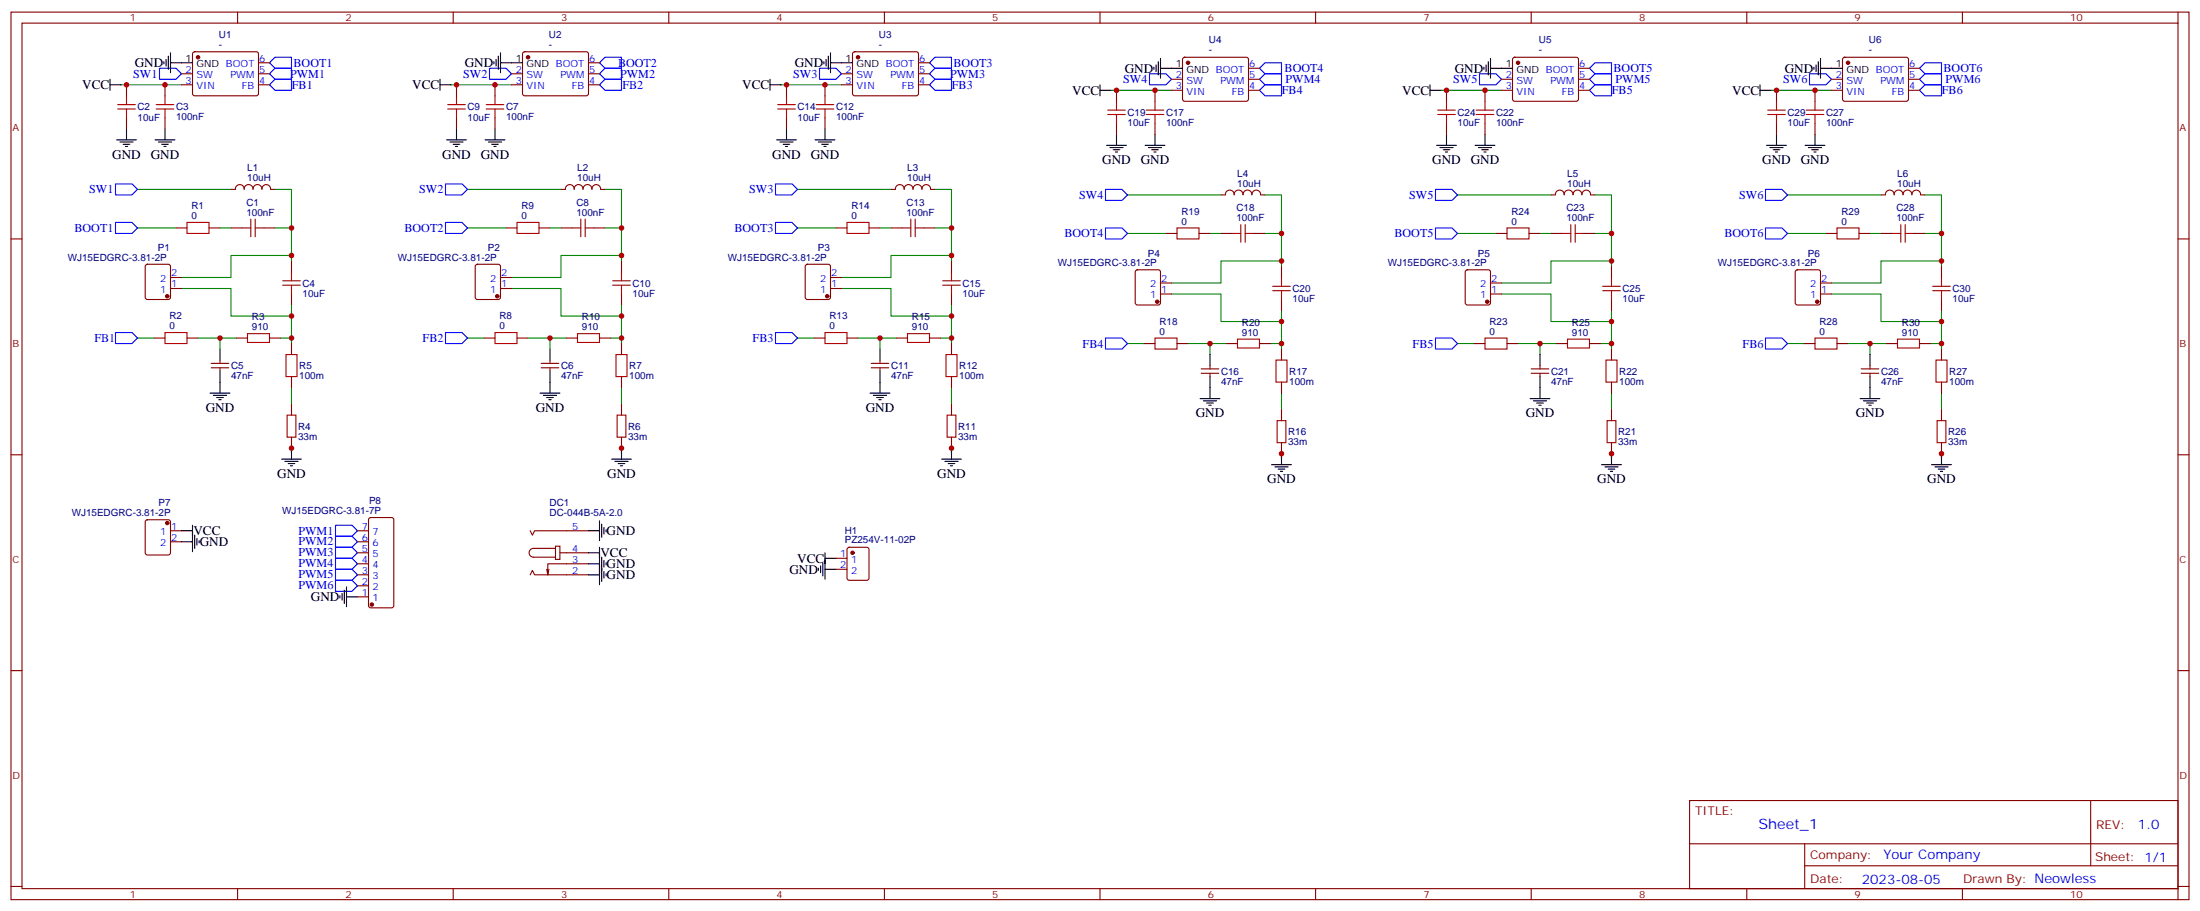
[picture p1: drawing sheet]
<svg xmlns="http://www.w3.org/2000/svg" width="706mm" height="292mm" viewBox="0 0 706 292" stroke-linecap="round" stroke-linejoin="round" font-family="sans-serif">
<g fill="none" stroke="#870000" stroke-width=".35">
<path d="M3.5 3.9h698.5v284.3h-698.5zM7.1 7.4h691.4v277.3h-691.4zM62 16.8l.4-.2h20.1l.4 .7-.1 13-.6 .4-20-.1-.5-.6v-12.7zM76.2 3.9v3.5M145.3 3.9v3.5M167.8 16.8l.5-.2h20l.4 .7v13l-.7 .4-20-.1-.4-.6v-12.7zM214.5 3.9v3.5M273.6 16.8l.5-.2h20l.5 .7-.1 13-.6 .4-20.1-.1-.4-.6v-12.7zM283.6 3.9v3.5M352.8 3.9v3.5M379.5 18.6l.4-.3 20.1 .1 .4 .7-.1 12.9-.6 .5-20-.1-.5-.6v-12.7zM421.9 3.9v3.5"/>
<path d="M485.3 18.6l.5-.3 20 .1 .4 .7v12.9l-.7 .5-20-.1-.4-.6v-12.7zM491.1 3.9v3.5M560.2 3.9v3.5M591.1 18.6l.5-.3 20 .1 .5 .7-.1 12.9-.6 .5-20.1-.1-.4-.6v-12.7zM629.4 3.9v3.5M698.5 3.9v3.5M40.6 27.2v3.5M40.6 37.7v3.6M52.9 27.2v3.5M52.9 37.7v3.6M58.2 23.6h3.5M58.2 27.2h3.5"/>
<path d="M82.9 23.6h3.5M82.9 27.2h3.5M82.9 20.1h3.5M146.4 27.2v3.5M146.4 37.7v3.6M158.7 27.2v3.5M158.7 37.7v3.6M164 23.6h3.6M164 27.2h3.6M188.7 23.6h3.6M188.7 27.2h3.6M188.7 20.1h3.6"/>
<path d="M252.2 27.2v3.5M252.2 37.7v3.6M264.6 27.2v3.5M264.6 37.7v3.6M269.9 23.6h3.5M269.9 27.2h3.5M294.6 23.6h3.5M294.6 27.2h3.5M294.6 20.1h3.5M358.1 28.9v3.6M358.1 39.5v3.5M370.4 28.9v3.6"/>
<path d="M370.4 39.5v3.5M375.7 25.4h3.5M375.7 28.9h3.5M400.4 25.4h3.5M400.4 28.9h3.5M400.4 21.9h3.5M463.9 28.9v3.6M463.9 39.5v3.5M476.2 28.9v3.6M476.2 39.5v3.5M481.5 25.4h3.6M481.5 28.9h3.6"/>
<path d="M506.2 25.4h3.6M506.2 28.9h3.6M506.2 21.9h3.6M569.7 28.9v3.6M569.7 39.5v3.5M582.1 28.9v3.6M582.1 39.5v3.5M587.4 25.4h3.5M587.4 28.9h3.5M612.1 25.4h3.5M612.1 28.9h3.5M612.1 21.9h3.5"/>
<path d="M3.5 76.6h3.6M56.4 73h3.6M67 73h3.6M74.1 73h3.5M74.1 60.7h1.4M84 60.6a1.43 1.43 0 0 0-1.5-1.5 1.43 1.43 0 0 0-1.4 1.5 1.41 1.41 0 0 0-1.4-1.5 1.41 1.41 0 0 0-1.4 1.6 1.41 1.41 0 0 0-1.4-1.6 1.41 1.41 0 0 0-1.4 1.5M84 60.6a1.38 1.38 0 0 1 1.4-1.5 1.38 1.38 0 0 1 1.4 1.5M84.7 73h3.5M86.8 60.7h1.4M162.3 73h3.5M172.9 73h3.5M179.9 73h3.5"/>
<path d="M179.9 60.7h1.4M189.8 60.6a1.43 1.43 0 0 0-1.4-1.5 1.43 1.43 0 0 0-1.4 1.5 1.41 1.41 0 0 0-1.5-1.5 1.41 1.41 0 0 0-1.4 1.6 1.41 1.41 0 0 0-1.4-1.6 1.41 1.41 0 0 0-1.4 1.5M189.9 60.6a1.38 1.38 0 0 1 1.3-1.5 1.38 1.38 0 0 1 1.4 1.5M190.5 73h3.5M192.6 60.7h1.4M268.1 73h3.5M278.7 73h3.5M285.8 73h3.5M285.8 60.7h1.4M295.6 60.6a1.43 1.43 0 0 0-1.4-1.5 1.43 1.43 0 0 0-1.4 1.5 1.41 1.41 0 0 0-1.4-1.5 1.41 1.41 0 0 0-1.4 1.6 1.41 1.41 0 0 0-1.4-1.6 1.41 1.41 0 0 0-1.4 1.5M295.7 60.6a1.38 1.38 0 0 1 1.4-1.5 1.38 1.38 0 0 1 1.3 1.5M296.3 73h3.6"/>
<path d="M298.4 60.7h1.5M373.9 74.8h3.6M384.5 74.8h3.6M391.6 74.8h3.5M391.6 62.4h1.4M401.5 62.4a1.43 1.43 0 0 0-1.4-1.5 1.43 1.43 0 0 0-1.5 1.5 1.41 1.41 0 0 0-1.4-1.5 1.41 1.41 0 0 0-1.4 1.5 1.41 1.41 0 0 0-1.4-1.5 1.41 1.41 0 0 0-1.4 1.5M401.5 62.4a1.38 1.38 0 0 1 1.4-1.5 1.38 1.38 0 0 1 1.4 1.5M402.2 74.8h3.5M404.3 62.4h1.4M479.8 74.8h3.5M490.4 74.8h3.5M497.4 74.8h3.5"/>
<path d="M497.4 62.4h1.4M507.3 62.4a1.43 1.43 0 0 0-1.4-1.5 1.43 1.43 0 0 0-1.4 1.5 1.41 1.41 0 0 0-1.5-1.5 1.41 1.41 0 0 0-1.4 1.5 1.41 1.41 0 0 0-1.4-1.5 1.41 1.41 0 0 0-1.4 1.5M507.4 62.4a1.38 1.38 0 0 1 1.3-1.5 1.38 1.38 0 0 1 1.4 1.5M508 74.8h3.5M510.1 62.4h1.4M585.6 74.8h3.5M596.2 74.8h3.5M603.2 74.8h3.6M603.2 62.4h1.5M613.1 62.4a1.43 1.43 0 0 0-1.4-1.5 1.43 1.43 0 0 0-1.4 1.5 1.41 1.41 0 0 0-1.4-1.5 1.41 1.41 0 0 0-1.4 1.5 1.41 1.41 0 0 0-1.4-1.5 1.41 1.41 0 0 0-1.4 1.5M613.2 62.4a1.38 1.38 0 0 1 1.4-1.5 1.38 1.38 0 0 1 1.3 1.5M613.8 74.8h3.6"/>
<path d="M615.9 62.4h1.5M698.5 76.6h3.5M46.8 84.9l.5-.2h6.7l.5 .2 .2 .5v9.8l-.3 .5-.4 .3h-6.7l-.5-.3-.2-.5v-9.8zM54.7 92.4h3.5M54.7 88.9h3.5M93.5 83.6v3.5M93.5 94.2v3.5M152.6 84.9l.5-.2h6.7l.5 .2 .2 .5v9.8l-.2 .5-.5 .3h-6.7l-.5-.3-.2-.5v-9.8zM160.5 92.4h3.5M160.5 88.9h3.5M199.3 83.6v3.5M199.3 94.2v3.5"/>
<path d="M258.5 84.9l.4-.2h6.7l.5 .2 .2 .5v9.8l-.2 .5-.5 .3h-6.7l-.5-.3-.2-.5v-9.8zM266.3 92.4h3.6M266.3 88.9h3.6M305.2 83.6v3.5M305.2 94.2v3.5M364.3 86.6l.5-.2h6.7l.5 .2 .2 .5v9.9l-.3 .5-.4 .2h-6.7l-.5-.2-.2-.5v-9.9zM372.2 94.2h3.5M372.2 90.7h3.5M411 85.4v3.5M411 96v3.5M470.1 86.6l.5-.2h6.7l.5 .2 .2 .5v9.9l-.2 .5-.5 .2h-6.7l-.5-.2-.2-.5v-9.9zM478 94.2h3.5"/>
<path d="M478 90.7h3.5M516.8 85.4v3.5M516.8 96v3.5M576 86.6l.4-.2h6.7l.5 .2 .2 .5v9.9l-.2 .5-.5 .2h-6.7l-.5-.2-.2-.5v-9.9zM583.8 94.2h3.6M583.8 90.7h3.6M622.7 85.4v3.5M622.7 96v3.5M49.4 108.3h3.5M60 108.3h3.5M67.7 117.8h5.7M67.7 116.4h5.7"/>
<path d="M70.6 115.4v1M70.6 117.8v1.1M75.8 108.3h3.6M86.4 108.3h3.6M93.5 110.1v3.5M155.2 108.3h3.5M165.8 108.3h3.5M173.6 117.8h5.6M173.6 116.4h5.6M176.4 115.4v1M176.4 117.8v1.1M181.7 108.3h3.5"/>
<path d="M192.3 108.3h3.5M199.3 110.1v3.5M261.1 108.3h3.5M271.6 108.3h3.6M279.4 117.8h5.6M279.4 116.4h5.6M282.2 115.4v1M282.2 117.8v1.1M287.5 108.3h3.5M298.1 108.3h3.5M305.2 110.1v3.5M366.9 110.1h3.5"/>
<path d="M377.5 110.1h3.5M385.2 119.6h5.7M385.2 118.2h5.7M388.1 117.1v1.1M388.1 119.6v1.1M393.3 110.1h3.6M403.9 110.1h3.6M411 111.8v3.6M472.7 110.1h3.5M483.3 110.1h3.5M491.1 119.6h5.6M491.1 118.2h5.6"/>
<path d="M493.9 117.1v1.1M493.9 119.6v1.1M499.2 110.1h3.5M509.8 110.1h3.5M516.8 111.8v3.6M578.6 110.1h3.5M589.1 110.1h3.6M596.9 119.6h5.6M596.9 118.2h5.6M599.7 117.1v1.1M599.7 119.6v1.1M605 110.1h3.5"/>
<path d="M615.6 110.1h3.5M622.7 111.8v3.6M93.5 120.7v3.5M93.5 129.5v3.5M199.3 120.7v3.5M199.3 129.5v3.5M305.2 120.7v3.5M305.2 129.5v3.5M411 122.4v3.5M411 131.2v3.6M516.8 122.4v3.5M516.8 131.2v3.6"/>
<path d="M622.7 122.4v3.5M622.7 131.2v3.6M3.5 145.7h3.6M93.5 140.1v3.5M199.3 140.1v3.5M305.2 140.1v3.5M411 141.8v3.5M516.8 141.8v3.5M622.7 141.8v3.5M698.5 145.7h3.5M46.8 166.7l.5-.2h6.7l.5 .2 .2 .5v9.9l-.3 .5-.4 .2h-6.7l-.5-.2-.2-.5v-9.9zM54.7 170h3.5"/>
<path d="M54.7 173.6h3.5M114.7 170h3.5M114.7 173.6h3.5M114.7 177.1h3.5M118.4 166l.5-.2h6.7l.6 .4 .1 27.8-.5 .7h-6.9l-.7-.4v-27.8zM170 170l.7 1.4 .7-1.4h17.3M178.2 175h1.4v4.2h-1.4zM178.2 175.7h-7.1a1.41 1.41 0 0 0-1.4 1.4 1.41 1.41 0 0 0 1.4 1.4h7.1M179.6 177.1h9.1M268.1 178.9h3.5M271.9 175.5l.4-.2h5.7l.6 .5 .1 9.4-.5 .7h-5.9l-.6-.4-.1-9.5zM114.7 191.2h3.5"/>
<path d="M114.7 187.7h3.5M114.7 184.2h3.5M114.7 180.6h3.5M170 184.2l.7-1.5 .7 1.5h17.3M176 182.4l-.3 1.8M188.7 180.6h-13v3.6l-.4-1.8M268.1 182.4h3.5M3.5 214.8h3.6M698.5 214.8h3.5M541.9 256.5h156.6v28.2h-156.6zM670.5 256.5v20.9M541.9 270.3h156.5"/>
<path d="M578.8 277.4h119.6M578.8 270.3v14.1M3.5 284h3.6M76.2 284.7v3.5M145.3 284.7v3.5M214.5 284.7v3.5M283.6 284.7v3.5M352.8 284.7v3.5M421.9 284.7v3.5M491.1 284.7v3.5M560.2 284.7v3.5M629.4 284.7v3.5"/>
<path d="M698.5 284.7v3.5M698.5 284h3.5"/>
</g>
<g fill="#870000" stroke="#870000" stroke-width=".35">
<circle cx="53.6" cy="167.6" r=".53"/>
<circle cx="169.3" cy="18.3" r=".53"/>
<circle cx="63.5" cy="18.3" r=".53"/>
<circle cx="275.2" cy="18.3" r=".53"/>
<circle cx="381" cy="20.1" r=".53"/>
<circle cx="486.8" cy="20.1" r=".53"/>
<circle cx="592.7" cy="20.1" r=".53"/>
<circle cx="159.5" cy="94.9" r=".53"/>
<circle cx="53.6" cy="94.9" r=".53"/>
<circle cx="265.3" cy="94.9" r=".53"/>
<circle cx="371.1" cy="96.7" r=".53"/>
<circle cx="477" cy="96.7" r=".53"/>
<circle cx="582.8" cy="96.7" r=".53"/>
<circle cx="119.2" cy="193.7" r=".53"/>
<circle cx="273.4" cy="177.1" r=".53"/>
</g>
<g fill="none" stroke="#000" stroke-width=".35">
<path d="M52.6 19.8v.7M53.3 19.1v2.1M54 18v4.2M54.7 16.9v6.4M158.4 19.8v.7M159.1 19.1v2.1M159.8 18v4.2M160.5 16.9v6.4M264.2 19.8v.7M264.9 19.1v2.1M265.6 18v4.2M266.3 16.9v6.4"/>
<path d="M371.5 19.8v4.2M372.2 18.7v6.3M477.3 19.8v4.2M478 18.7v6.3M583.1 19.8v4.2M583.8 18.7v6.3M35.3 27.2h3.5M35.3 25.4v3.5M54.7 20.1h7M141.1 27.2h3.5M141.1 25.4v3.5M160.5 20.1h7.1"/>
<path d="M246.9 27.2h3.6M246.9 25.4v3.5M266.3 20.1h7.1M352.8 28.9h3.5M352.8 27.2v3.5M370.1 21.5v.7M370.8 20.8v2.1M372.2 21.9h7M458.6 28.9h3.5M458.6 27.2v3.5M475.9 21.5v.7M476.6 20.8v2.1"/>
<path d="M478 21.9h7.1M564.4 28.9h3.6M564.4 27.2v3.5M581.7 21.5v.7M582.4 20.8v2.1M583.8 21.9h7.1M37.4 44.8h6.3M38.5 45.5h4.2M39.5 46.2h2.1M40.2 46.9h.7M40.6 41.3v3.5M49.7 44.8h6.4"/>
<path d="M50.8 45.5h4.2M51.9 46.2h2.1M52.6 46.9h.7M52.9 41.3v3.5M143.2 44.8h6.4M144.3 45.5h4.2M145.3 46.2h2.2M146 46.9h.8M146.4 41.3v3.5M155.6 44.8h6.3M156.6 45.5h4.3M157.7 46.2h2.1"/>
<path d="M158.4 46.9h.7M158.7 41.3v3.5M249.1 44.8h6.3M250.1 45.5h4.3M251.2 46.2h2.1M251.9 46.9h.7M252.2 41.3v3.5M261.4 44.8h6.4M262.5 45.5h4.2M263.5 46.2h2.1M264.2 46.9h.7M264.6 41.3v3.5"/>
<path d="M354.9 46.6h6.3M356 47.3h4.2M357 48h2.1M357.7 48.7h.7M358.1 43v3.6M367.2 46.6h6.4M368.3 47.3h4.2M369.4 48h2.1M370.1 48.7h.7M370.4 43v3.6M460.7 46.6h6.4M461.8 47.3h4.2"/>
<path d="M462.8 48h2.2M463.5 48.7h.8M463.9 43v3.6M473.1 46.6h6.3M474.1 47.3h4.3M475.2 48h2.1M475.9 48.7h.7M476.2 43v3.6M566.6 46.6h6.3M567.6 47.3h4.3M568.7 48h2.1M569.4 48.7h.7"/>
<path d="M569.7 43v3.6M578.9 46.6h6.4M580 47.3h4.2M581 48h2.1M581.7 48.7h.7M582.1 43v3.6M70.6 111.8v3.6M70.6 118.9v7M176.4 111.8v3.6M176.4 118.9v7M282.2 111.8v3.6M282.2 118.9v7"/>
<path d="M388.1 113.6v3.5M493.9 113.6v3.5M599.7 113.6v3.5M67.4 125.9h6.3M68.4 126.6h4.3M69.5 127.4h2.1M70.2 128.1h.7M173.2 125.9h6.4M174.3 126.6h4.2M175.3 127.4h2.1M176 128.1h.7M279 125.9h6.4"/>
<path d="M280.1 126.6h4.2M281.2 127.4h2.1M281.9 128.1h.7M384.9 127.7h6.3M385.9 128.4h4.3M387 129.1h2.1M387.7 129.8h.7M388.1 120.7v7M490.7 127.7h6.4M491.8 128.4h4.2M492.8 129.1h2.1M493.5 129.8h.7"/>
<path d="M493.9 120.7v7M596.5 127.7h6.4M597.6 128.4h4.2M598.7 129.1h2.1M599.4 129.8h.7M599.7 120.7v7M90.3 147.1h6.4M91.4 147.8h4.2M92.4 148.5h2.1M93.1 149.2h.7M93.5 143.6v3.5M196.1 147.1h6.4"/>
<path d="M197.2 147.8h4.2M198.3 148.5h2.1M199 149.2h.7M199.3 143.6v3.5M302 147.1h6.3M303 147.8h4.3M304.1 148.5h2.1M304.8 149.2h.7M305.2 143.6v3.5M407.8 148.9h6.4M408.9 149.6h4.2M409.9 150.3h2.1"/>
<path d="M410.6 151h.7M411 145.3v3.6M513.6 148.9h6.4M514.7 149.6h4.2M515.8 150.3h2.1M516.5 151h.7M516.8 145.3v3.6M619.5 148.9h6.3M620.5 149.6h4.3M621.6 150.3h2.1M622.3 151h.7M622.7 145.3v3.6"/>
<path d="M58.2 170h3.5M58.2 173.6h3.5M61.7 168.3v8.4M62.4 171.4v4.3M63.1 172.5v2.1M63.9 173.2v.7M188.7 170h3.6M188.7 177.1h3.6M192.3 166.9v6.3M192.3 175.3v12M193 167.9v4.3M193 178.5v7.8"/>
<path d="M193.7 169v2.1M193.7 179.6v2.1M194.4 169.7v.7M264.6 177.1v8.5M264.6 178.9h3.5M109 190.9v.7M109.7 190.1v2.2M110.4 189.1v4.2M111.1 191.2h3.6M111.1 188v6.4M188.7 180.6h3.6M188.7 184.2h3.6"/>
<path d="M193.7 183.1v2.1M194.4 180.3v.7M194.4 183.8v.7M262.5 182v.7M263.2 181.3v2.1M263.9 180.3v4.2M264.6 182.4h3.5"/>
</g>
<g fill="none" stroke="#008700" stroke-width=".35">
<path d="M38.8 27.2h19.4M144.6 27.2h19.4M250.5 27.2h19.4M356.3 28.9h19.4M462.1 28.9h19.4M568 28.9h19.4M44.1 73h12.3M44.1 60.7h30M70.6 73h3.5M88.2 60.7h5.3v22.9M88.2 73h5.3M149.9 73h12.4"/>
<path d="M149.9 60.7h30M176.4 73h3.5M194 60.7h5.3v22.9M194 73h5.3M255.8 73h12.3M255.8 60.7h30M282.2 73h3.6M299.9 60.7h5.3v22.9M299.9 73h5.3M361.6 74.8h12.3M361.6 62.4h30M388.1 74.8h3.5"/>
<path d="M405.7 62.4h5.3v23M405.7 74.8h5.3M467.4 74.8h12.4M467.4 62.4h30M493.9 74.8h3.5M511.5 62.4h5.3v23M511.5 74.8h5.3M573.3 74.8h12.3M573.3 62.4h29.9M599.7 74.8h3.5M617.4 62.4h5.3v23M617.4 74.8h5.3"/>
<path d="M58.2 92.4h15.9v8.8h19.4M93.5 81.8h-19.4v7.1h-15.9M93.5 97.7v12.4M164 92.4h15.9v8.8h19.4M199.3 81.8h-19.4v7.1h-15.9M199.3 97.7v12.4M269.9 92.4h15.9v8.8h19.4M305.2 81.8h-19.4v7.1h-15.9M305.2 97.7v12.4M375.7 94.2h15.9v8.8h19.4M411 83.6h-19.4v7.1h-15.9M411 99.5v12.3"/>
<path d="M481.5 94.2h15.9v8.8h19.4M516.8 83.6h-19.4v7.1h-15.9M516.8 99.5v12.3M587.4 94.2h15.8v8.8h19.5M622.7 83.6h-19.5v7.1h-15.8M622.7 99.5v12.3M44.1 108.3h5.3M63.5 108.3h7.1M75.8 108.3h-5.2v3.5M90 108.3h3.5M149.9 108.3h5.3M169.3 108.3h7.1"/>
<path d="M181.7 108.3h-5.3v3.5M195.8 108.3h3.5M255.8 108.3h5.3M275.2 108.3h7M287.5 108.3h-5.3v3.5M301.6 108.3h3.6M361.6 110.1h5.3M381 110.1h7.1M393.3 110.1h-5.2v3.5M407.5 110.1h3.5M467.4 110.1h5.3M486.8 110.1h7.1"/>
<path d="M499.2 110.1h-5.3v3.5M513.3 110.1h3.5M573.3 110.1h5.3M592.7 110.1h7M605 110.1h-5.3v3.5M619.1 110.1h3.6M93.5 124.2v5.3M199.3 124.2v5.3M305.2 124.2v5.3M411 125.9v5.3M516.8 125.9v5.3M622.7 125.9v5.3"/>
<path d="M93.5 143.6v1.7M199.3 143.6v1.7M305.2 143.6v1.7M411 145.3v1.8M516.8 145.3v1.8M622.7 145.3v1.8"/>
</g>
<g fill="none" stroke="#00f" stroke-width=".35">
<path d="M51.2 21.9h5.2l1.8 1.7-1.8 1.8h-5.2zM86.4 27.2l1.8-1.8h5.3v3.5h-5.3zM86.4 23.6l1.8-1.7h5.3v3.5h-5.3zM86.4 20.1l1.8-1.8h5.3v3.6h-5.3zM157 21.9h5.3l1.7 1.7-1.7 1.8h-5.3zM192.3 27.2l1.7-1.8h5.3v3.5h-5.3zM192.3 23.6l1.7-1.7h5.3v3.5h-5.3zM192.3 20.1l1.7-1.8h5.3v3.6h-5.3zM262.8 21.9h5.3l1.8 1.7-1.8 1.8h-5.3zM298.1 27.2l1.8-1.8h5.3v3.5h-5.3zM298.1 23.6l1.8-1.7h5.3v3.5h-5.3zM298.1 20.1l1.8-1.8h5.3v3.6h-5.3z"/>
<path d="M368.7 23.6h5.2l1.8 1.8-1.8 1.8h-5.2zM405.7 27.2h5.3v3.5h-5.3l-1.8-1.8zM405.7 23.6h5.3v3.6h-5.3l-1.8-1.8zM405.7 20.1h5.3v3.5h-5.3l-1.8-1.7zM474.5 23.6h5.3l1.7 1.8-1.7 1.8h-5.3zM511.5 27.2h5.3v3.5h-5.3l-1.7-1.8zM511.5 23.6h5.3v3.6h-5.3l-1.7-1.8zM511.5 20.1h5.3v3.5h-5.3l-1.7-1.7zM580.3 23.6h5.3l1.8 1.8-1.8 1.8h-5.3zM617.4 27.2h5.3v3.5h-5.3l-1.8-1.8zM617.4 23.6h5.3v3.6h-5.3l-1.8-1.8zM617.4 20.1h5.3v3.5h-5.3l-1.8-1.7z"/>
<path d="M37 58.9h5.3l1.8 1.8-1.8 1.7h-5.3zM142.9 58.9h5.3l1.7 1.8-1.7 1.7h-5.3zM248.7 58.9h5.3l1.8 1.8-1.8 1.7h-5.3zM37 71.3h5.3l1.8 1.7-1.8 1.8h-5.3zM142.9 71.3h5.3l1.7 1.7-1.7 1.8h-5.3zM248.7 71.3h5.3l1.8 1.7-1.8 1.8h-5.3zM354.5 73h5.3l1.8 1.8-1.8 1.8h-5.3zM354.5 60.7h5.3l1.8 1.7-1.8 1.8h-5.3zM460.4 73h5.3l1.7 1.8-1.7 1.8h-5.3zM460.4 60.7h5.3l1.7 1.7-1.7 1.8h-5.3zM566.2 73h5.3l1.8 1.8-1.8 1.8h-5.3zM566.2 60.7h5.3l1.8 1.7-1.8 1.8h-5.3z"/>
<path d="M37 106.5h5.3l1.8 1.8-1.8 1.8h-5.3zM142.9 106.5h5.3l1.7 1.8-1.7 1.8h-5.3zM248.7 106.5h5.3l1.8 1.8-1.8 1.8h-5.3zM354.5 108.3h5.3l1.8 1.8-1.8 1.7h-5.3zM460.4 108.3h5.3l1.7 1.8-1.7 1.7h-5.3zM566.2 108.3h5.3l1.8 1.8-1.8 1.7h-5.3zM107.6 168.3h5.3l1.8 1.7-1.8 1.8h-5.3zM107.6 171.8h5.3l1.8 1.8-1.8 1.7h-5.3zM107.6 175.3h5.3l1.8 1.8-1.8 1.8h-5.3zM107.6 178.9h5.3l1.8 1.7-1.8 1.8h-5.3zM107.6 182.4h5.3l1.8 1.8-1.8 1.7h-5.3zM107.6 185.9h5.3l1.8 1.8-1.8 1.7h-5.3z"/>
</g>
<g fill="none" stroke="#a10000" stroke-width=".35">
<path d="M37.7 34.9h5.7M37.7 33.5h5.7M40.6 30.7v2.8M40.6 34.9v2.8M50.1 34.9h5.6M50.1 33.5h5.6M52.9 30.7v2.8M52.9 34.9v2.8M143.6 34.9h5.6M143.6 33.5h5.6M146.4 30.7v2.8M146.4 34.9v2.8"/>
<path d="M155.9 34.9h5.7M155.9 33.5h5.7M158.7 30.7v2.8M158.7 34.9v2.8M249.4 34.9h5.7M249.4 33.5h5.7M252.2 30.7v2.8M252.2 34.9v2.8M261.8 34.9h5.6M261.8 33.5h5.6M264.6 30.7v2.8M264.6 34.9v2.8"/>
<path d="M355.2 36.7h5.7M355.2 35.3h5.7M358.1 32.5v2.8M358.1 36.7v2.8M367.6 36.7h5.6M367.6 35.3h5.6M370.4 32.5v2.8M370.4 36.7v2.8M461.1 36.7h5.6M461.1 35.3h5.6M463.9 32.5v2.8M463.9 36.7v2.8"/>
<path d="M473.4 36.7h5.7M473.4 35.3h5.7M476.2 32.5v2.8M476.2 36.7v2.8M566.9 36.7h5.7M566.9 35.3h5.7M569.7 32.5v2.8M569.7 36.7v2.8M579.3 36.7h5.6M579.3 35.3h5.6M582.1 32.5v2.8M582.1 36.7v2.8"/>
<path d="M60 71.3h7v3.5h-7zM77.6 73h2.8M80.4 70.2v5.6M81.8 73h2.9M81.8 70.2v5.6M165.8 71.3h7.1v3.5h-7.1zM183.4 73h2.9M186.3 70.2v5.6M187.7 73h2.8M187.7 70.2v5.6M271.6 71.3h7.1v3.5h-7.1zM289.3 73h2.8"/>
<path d="M292.1 70.2v5.6M293.5 73h2.8M293.5 70.2v5.6M377.5 73h7v3.6h-7zM395.1 74.8h2.8M397.9 72v5.6M399.3 74.8h2.9M399.3 72v5.6M483.3 73h7.1v3.6h-7.1zM500.9 74.8h2.9M503.8 72v5.6M505.2 74.8h2.8"/>
<path d="M505.2 72v5.6M589.1 73h7.1v3.6h-7.1zM606.8 74.8h2.8M609.6 72v5.6M611 74.8h2.8M611 72v5.6M90.7 91.4h5.6M90.7 90h5.6M93.5 87.1v2.9M93.5 91.4v2.8M196.5 91.4h5.6M196.5 90h5.6"/>
<path d="M199.3 87.1v2.9M199.3 91.4v2.8M302.3 91.4h5.7M302.3 90h5.7M305.2 87.1v2.9M305.2 91.4v2.8M408.2 93.1h5.6M408.2 91.7h5.6M411 88.9v2.8M411 93.1v2.9M514 93.1h5.6M514 91.7h5.6"/>
<path d="M516.8 88.9v2.8M516.8 93.1v2.9M619.8 93.1h5.7M619.8 91.7h5.7M622.7 88.9v2.8M622.7 93.1v2.9M52.9 106.5h7.1v3.6h-7.1zM79.4 106.9h7v2.8h-7zM91.7 113.6h3.5v7.1h-3.5zM158.7 106.5h7.1v3.6h-7.1zM185.2 106.9h7.1v2.8h-7.1zM197.6 113.6h3.5v7.1h-3.5z"/>
<path d="M264.6 106.5h7v3.6h-7zM291 106.9h7.1v2.8h-7.1zM303.4 113.6h3.5v7.1h-3.5zM370.4 108.3h7.1v3.5h-7.1zM396.9 108.7h7v2.8h-7zM409.2 115.4h3.5v7h-3.5zM476.2 108.3h7.1v3.5h-7.1zM502.7 108.7h7.1v2.8h-7.1zM515.1 115.4h3.5v7h-3.5zM582.1 108.3h7v3.5h-7zM608.5 108.7h7.1v2.8h-7.1zM620.9 115.4h3.5v7h-3.5z"/>
<path d="M92.1 133h2.8v7.1h-2.8zM197.9 133h2.8v7.1h-2.8zM303.7 133h2.9v7.1h-2.9zM409.6 134.8h2.8v7h-2.8zM515.4 134.8h2.8v7h-2.8zM621.2 134.8h2.9v7h-2.9z"/>
</g>
<g fill="#c00">
<circle cx="158.8" cy="27.2" r=".88"/>
<circle cx="146.4" cy="27.2" r=".88"/>
<circle cx="176.4" cy="108.3" r=".88"/>
<circle cx="199.3" cy="143.6" r=".88"/>
<circle cx="199.3" cy="108.3" r=".88"/>
<circle cx="199.3" cy="101.2" r=".88"/>
<circle cx="199.3" cy="81.8" r=".88"/>
<circle cx="199.3" cy="73" r=".88"/>
<circle cx="52.9" cy="27.2" r=".88"/>
<circle cx="40.6" cy="27.2" r=".88"/>
<circle cx="70.6" cy="108.3" r=".88"/>
<circle cx="93.5" cy="143.6" r=".88"/>
<circle cx="93.5" cy="108.3" r=".88"/>
<circle cx="93.5" cy="101.2" r=".88"/>
<circle cx="93.5" cy="81.8" r=".88"/>
<circle cx="93.5" cy="73" r=".88"/>
<circle cx="264.6" cy="27.2" r=".88"/>
<circle cx="252.2" cy="27.2" r=".88"/>
<circle cx="282.2" cy="108.3" r=".88"/>
<circle cx="305.2" cy="143.6" r=".88"/>
<circle cx="305.2" cy="108.3" r=".88"/>
<circle cx="305.2" cy="101.2" r=".88"/>
<circle cx="305.2" cy="81.8" r=".88"/>
<circle cx="305.2" cy="73" r=".88"/>
<circle cx="370.4" cy="28.9" r=".88"/>
<circle cx="358.1" cy="28.9" r=".88"/>
<circle cx="388.1" cy="110.1" r=".88"/>
<circle cx="411" cy="145.3" r=".88"/>
<circle cx="411" cy="110.1" r=".88"/>
<circle cx="411" cy="103" r=".88"/>
<circle cx="411" cy="83.6" r=".88"/>
<circle cx="411" cy="74.8" r=".88"/>
<circle cx="476.3" cy="28.9" r=".88"/>
<circle cx="463.9" cy="28.9" r=".88"/>
<circle cx="493.9" cy="110.1" r=".88"/>
<circle cx="516.8" cy="145.3" r=".88"/>
<circle cx="516.8" cy="110.1" r=".88"/>
<circle cx="516.8" cy="103" r=".88"/>
<circle cx="516.8" cy="83.6" r=".88"/>
<circle cx="516.8" cy="74.8" r=".88"/>
<circle cx="582.1" cy="28.9" r=".88"/>
<circle cx="569.7" cy="28.9" r=".88"/>
<circle cx="599.7" cy="110.1" r=".88"/>
<circle cx="622.7" cy="145.3" r=".88"/>
<circle cx="622.7" cy="110.1" r=".88"/>
<circle cx="622.7" cy="103" r=".88"/>
<circle cx="622.7" cy="83.6" r=".88"/>
<circle cx="622.7" cy="74.8" r=".88"/>
</g>
<text font-size="4.6" fill="#00f" x="564" y="265.5">Sheet_1</text>
<g font-size="4.2">
<text x="43.2" y="21.5">GND</text>
<text x="149" y="21.5">GND</text>
<text x="254.9" y="21.5">GND</text>
<text x="360.7" y="23.3">GND</text>
<text x="466.5" y="23.3">GND</text>
<text x="572.4" y="23.3">GND</text>
<text x="26.4" y="28.6">VCC</text>
<text x="132.2" y="28.6">VCC</text>
<text x="238" y="28.6">VCC</text>
<text x="343.9" y="30.4">VCC</text>
<text x="449.7" y="30.4">VCC</text>
<text x="555.5" y="30.4">VCC</text>
<text x="36" y="50.8">GND</text>
<text x="48.3" y="50.8">GND</text>
<text x="141.8" y="50.8">GND</text>
<text x="154.2" y="50.8">GND</text>
<text x="247.6" y="50.8">GND</text>
<text x="260" y="50.8">GND</text>
<text x="353.5" y="52.6">GND</text>
<text x="365.8" y="52.6">GND</text>
<text x="459.3" y="52.6">GND</text>
<text x="471.7" y="52.6">GND</text>
<text x="565.1" y="52.6">GND</text>
<text x="577.5" y="52.6">GND</text>
<text x="66" y="131.9">GND</text>
<text x="171.8" y="131.9">GND</text>
<text x="277.6" y="131.9">GND</text>
<text x="383.5" y="133.7">GND</text>
<text x="489.3" y="133.7">GND</text>
<text x="595.1" y="133.7">GND</text>
<text x="88.9" y="153.1">GND</text>
<text x="194.7" y="153.1">GND</text>
<text x="300.6" y="153.1">GND</text>
<text x="406.4" y="154.9">GND</text>
<text x="512.2" y="154.9">GND</text>
<text x="618.1" y="154.9">GND</text>
<text x="62" y="171.5">VCC</text>
<text x="194.6" y="171.4">GND</text>
<text x="64.1" y="175">GND</text>
<text x="192.5" y="178.5">VCC</text>
<text x="194.6" y="182">GND</text>
<text x="194.6" y="185.6">GND</text>
<text x="253.1" y="183.8">GND</text>
<text x="255.7" y="180.3">VCC</text>
<text x="99.7" y="192.6">GND</text>
</g>
<g font-size="4.2" fill="#00f">
<text x="685.7" y="265.7">1.0</text>
<text x="604" y="275.3">Your Company</text>
<text x="597.1" y="283.1">2023-08-05</text>
</g>
<g font-size="3.9" fill="#00f">
<text x="94.1" y="21.4">BOOT1</text>
<text x="198.2" y="21.4">BOOT2</text>
<text x="305.8" y="21.4">BOOT3</text>
<text x="412" y="23.2">BOOT4</text>
<text x="517.5" y="23.2">BOOT5</text>
<text x="623.3" y="23.2">BOOT6</text>
<text x="42.7" y="24.9">SW1</text>
<text x="93" y="24.9">PWM1</text>
<text x="93.6" y="28.4">FB1</text>
<text x="148.6" y="24.9">SW2</text>
<text x="198.9" y="24.9">PWM2</text>
<text x="199.6" y="28.4">FB2</text>
<text x="254.4" y="24.9">SW3</text>
<text x="304.7" y="24.9">PWM3</text>
<text x="305.3" y="28.5">FB3</text>
<text x="360.2" y="26.7">SW4</text>
<text x="412.3" y="26.7">PWM4</text>
<text x="466.1" y="26.7">SW5</text>
<text x="518.1" y="26.7">PWM5</text>
<text x="571.9" y="26.7">SW6</text>
<text x="624" y="26.7">PWM6</text>
<text x="411.1" y="30.2">FB4</text>
<text x="517" y="30.2">FB5</text>
<text x="622.8" y="30.2">FB6</text>
<text x="28.6" y="61.9">SW1</text>
<text x="134.4" y="61.9">SW2</text>
<text x="240.3" y="61.9">SW3</text>
<text x="346.1" y="63.7">SW4</text>
<text x="451.9" y="63.7">SW5</text>
<text x="557.8" y="63.7">SW6</text>
<text x="23.9" y="74.3">BOOT1</text>
<text x="129.7" y="74.3">BOOT2</text>
<text x="235.5" y="74.3">BOOT3</text>
<text x="341.4" y="76.1">BOOT4</text>
<text x="447.2" y="76.1">BOOT5</text>
<text x="553" y="76.1">BOOT6</text>
<text x="30.3" y="109.6">FB1</text>
<text x="135.5" y="109.6">FB2</text>
<text x="241.4" y="109.6">FB3</text>
<text x="347.2" y="111.3">FB4</text>
<text x="453" y="111.3">FB5</text>
<text x="558.9" y="111.3">FB6</text>
<text x="95.7" y="171.2">PWM1</text>
<text x="95.7" y="174.7">PWM2</text>
<text x="95.7" y="178.3">PWM3</text>
<text x="95.7" y="181.8">PWM4</text>
<text x="95.7" y="185.3">PWM5</text>
<text x="95.7" y="188.8">PWM6</text>
</g>
<g font-size="3.9" fill="#800">
<text x="543.6" y="261.1">TITLE:</text>
<text x="672.3" y="265.7">REV:</text>
<text x="580.5" y="275.3">Company:</text>
<text x="671.9" y="275.9">Sheet: 1/1</text>
<text x="580.5" y="282.9">Date:</text>
<text x="629.6" y="283">Drawn By: Neowless</text>
</g>
<g font-size="3.2" fill="#800">
<text x="41.6" y="6.9">1</text>
<text x="110.8" y="6.9">2</text>
<text x="179.9" y="6.9">3</text>
<text x="249.1" y="6.9">4</text>
<text x="318.2" y="6.9">5</text>
<text x="387.3" y="6.9">6</text>
<text x="456.5" y="6.9">7</text>
<text x="525.6" y="6.9">8</text>
<text x="594.8" y="6.9">9</text>
<text x="663.9" y="6.9">10</text>
<text x="4.1" y="42">A</text>
<text x="699" y="42">A</text>
<text x="4.1" y="111.1">B</text>
<text x="699" y="111.1">B</text>
<text x="4.1" y="180.3">C</text>
<text x="699" y="180.3">C</text>
<text x="4.1" y="249.4">D</text>
<text x="699" y="249.4">D</text>
<text x="41.6" y="287.7">1</text>
<text x="110.8" y="287.7">2</text>
<text x="179.9" y="287.7">3</text>
<text x="249.1" y="287.7">4</text>
<text x="318.2" y="287.7">5</text>
<text x="387.3" y="287.7">6</text>
<text x="456.5" y="287.7">7</text>
<text x="525.6" y="287.7">8</text>
<text x="594.8" y="287.7">9</text>
<text x="663.9" y="287.7">10</text>
</g>
<g font-size="3.2" fill="#000080">
<text x="70.2" y="15.4">-</text>
<text x="70.2" y="12.1">U1</text>
<text x="176.1" y="15.4">-</text>
<text x="176.1" y="12.1">U2</text>
<text x="281.9" y="15.4">-</text>
<text x="281.9" y="12.1">U3</text>
<text x="387.7" y="17.1">-</text>
<text x="387.7" y="13.9">U4</text>
<text x="493.6" y="17.1">-</text>
<text x="493.6" y="13.9">U5</text>
<text x="599.4" y="17.1">-</text>
<text x="599.4" y="13.9">U6</text>
<text x="44.1" y="35.4">C2</text>
<text x="56.4" y="35.4">C3</text>
<text x="149.9" y="35.4">C9</text>
<text x="162.3" y="35.4">C7</text>
<text x="255.8" y="35.4">C14</text>
<text x="268.1" y="35.4">C12</text>
<text x="44.1" y="38.6">10uF</text>
<text x="56.4" y="38.5">100nF</text>
<text x="149.9" y="38.6">10uF</text>
<text x="162.3" y="38.5">100nF</text>
<text x="255.8" y="38.6">10uF</text>
<text x="268.1" y="38.5">100nF</text>
<text x="361.6" y="40.4">10uF</text>
<text x="361.6" y="37.1">C19</text>
<text x="373.9" y="40.3">100nF</text>
<text x="373.9" y="37.2">C17</text>
<text x="467.4" y="40.4">10uF</text>
<text x="467.4" y="37.1">C24</text>
<text x="479.8" y="40.3">100nF</text>
<text x="479.8" y="37.2">C22</text>
<text x="573.3" y="40.4">10uF</text>
<text x="573.3" y="37.1">C29</text>
<text x="585.6" y="40.3">100nF</text>
<text x="585.6" y="37.2">C27</text>
<text x="79.3" y="58.1">10uH</text>
<text x="79.3" y="54.8">L1</text>
<text x="185.1" y="58.1">10uH</text>
<text x="185.1" y="54.8">L2</text>
<text x="291" y="58.1">10uH</text>
<text x="291" y="54.8">L3</text>
<text x="396.8" y="59.8">10uH</text>
<text x="396.8" y="56.6">L4</text>
<text x="502.6" y="59.8">10uH</text>
<text x="502.6" y="56.6">L5</text>
<text x="608.5" y="59.8">10uH</text>
<text x="608.5" y="56.6">L6</text>
<text x="79" y="65.9">C1</text>
<text x="184.9" y="65.9">C8</text>
<text x="290.7" y="65.9">C13</text>
<text x="61.4" y="70.2">0</text>
<text x="61.4" y="67">R1</text>
<text x="79" y="69.1">100nF</text>
<text x="167.2" y="70.2">0</text>
<text x="167.2" y="67">R9</text>
<text x="184.9" y="69.1">100nF</text>
<text x="273.1" y="70.2">0</text>
<text x="273.1" y="67">R14</text>
<text x="290.7" y="69.1">100nF</text>
<text x="378.9" y="72">0</text>
<text x="378.9" y="68.7">R19</text>
<text x="396.5" y="70.9">100nF</text>
<text x="396.5" y="67.7">C18</text>
<text x="484.7" y="72">0</text>
<text x="484.7" y="68.7">R24</text>
<text x="502.4" y="70.9">100nF</text>
<text x="502.4" y="67.7">C23</text>
<text x="590.6" y="72">0</text>
<text x="590.6" y="68.7">R29</text>
<text x="608.2" y="70.9">100nF</text>
<text x="608.2" y="67.7">C28</text>
<text x="21.7" y="83.6">WJ15EDGRC-3.81-2P</text>
<text x="50.6" y="80.4">P1</text>
<text x="127.6" y="83.6">WJ15EDGRC-3.81-2P</text>
<text x="156.5" y="80.4">P2</text>
<text x="233.4" y="83.6">WJ15EDGRC-3.81-2P</text>
<text x="262.3" y="80.4">P3</text>
<text x="368.1" y="82.2">P4</text>
<text x="474" y="82.2">P5</text>
<text x="579.8" y="82.2">P6</text>
<text x="339.2" y="85.4">WJ15EDGRC-3.81-2P</text>
<text x="445.1" y="85.4">WJ15EDGRC-3.81-2P</text>
<text x="550.9" y="85.4">WJ15EDGRC-3.81-2P</text>
<text x="97" y="95">10uF</text>
<text x="97" y="91.8">C4</text>
<text x="202.8" y="95">10uF</text>
<text x="202.8" y="91.8">C10</text>
<text x="308.7" y="95">10uF</text>
<text x="308.7" y="91.8">C15</text>
<text x="414.5" y="93.6">C20</text>
<text x="520.3" y="93.6">C25</text>
<text x="626.2" y="93.6">C30</text>
<text x="414.5" y="96.8">10uF</text>
<text x="520.3" y="96.8">10uF</text>
<text x="626.2" y="96.8">10uF</text>
<text x="54.3" y="105.5">0</text>
<text x="54.3" y="102.2">R2</text>
<text x="80.8" y="105.8">910</text>
<text x="80.8" y="102.6">R3</text>
<text x="160.2" y="105.5">0</text>
<text x="160.2" y="102.2">R8</text>
<text x="186.6" y="105.8">910</text>
<text x="186.6" y="102.6">R10</text>
<text x="266" y="105.5">0</text>
<text x="266" y="102.2">R13</text>
<text x="292.5" y="105.8">910</text>
<text x="292.5" y="102.6">R15</text>
<text x="371.8" y="107.2">0</text>
<text x="371.8" y="104">R18</text>
<text x="398.3" y="107.6">910</text>
<text x="398.3" y="104.4">R20</text>
<text x="477.7" y="107.2">0</text>
<text x="477.7" y="104">R23</text>
<text x="504.1" y="107.6">910</text>
<text x="504.1" y="104.4">R25</text>
<text x="583.5" y="107.2">0</text>
<text x="583.5" y="104">R28</text>
<text x="610" y="107.6">910</text>
<text x="610" y="104.4">R30</text>
<text x="74.1" y="118.3">C5</text>
<text x="96" y="118.3">R5</text>
<text x="179.9" y="118.3">C6</text>
<text x="201.8" y="118.3">R7</text>
<text x="285.8" y="118.3">C11</text>
<text x="307.6" y="118.3">R12</text>
<text x="74.1" y="121.4">47nF</text>
<text x="96" y="121.4">100m</text>
<text x="179.9" y="121.4">47nF</text>
<text x="201.8" y="121.4">100m</text>
<text x="285.8" y="121.4">47nF</text>
<text x="307.6" y="121.4">100m</text>
<text x="391.6" y="123.2">47nF</text>
<text x="391.6" y="120.1">C16</text>
<text x="413.5" y="123.2">100m</text>
<text x="413.5" y="120.1">R17</text>
<text x="497.4" y="123.2">47nF</text>
<text x="497.4" y="120.1">C21</text>
<text x="519.3" y="123.2">100m</text>
<text x="519.3" y="120.1">R22</text>
<text x="603.2" y="123.2">47nF</text>
<text x="603.2" y="120.1">C26</text>
<text x="625.1" y="123.2">100m</text>
<text x="625.1" y="120.1">R27</text>
<text x="95.6" y="137.7">R4</text>
<text x="201.4" y="137.7">R6</text>
<text x="307.3" y="137.7">R11</text>
<text x="95.6" y="140.8">33m</text>
<text x="201.4" y="140.8">33m</text>
<text x="307.3" y="140.8">33m</text>
<text x="413.1" y="142.6">33m</text>
<text x="413.1" y="139.5">R16</text>
<text x="518.9" y="142.6">33m</text>
<text x="518.9" y="139.5">R21</text>
<text x="624.8" y="142.6">33m</text>
<text x="624.8" y="139.5">R26</text>
<text x="118.3" y="161.6">P8</text>
<text x="23" y="165.3">WJ15EDGRC-3.81-2P</text>
<text x="50.9" y="162.2">P7</text>
<text x="90.5" y="164.7">WJ15EDGRC-3.81-7P</text>
<text x="176.3" y="165.3">DC-044B-5A-2.0</text>
<text x="176.3" y="162.2">DC1</text>
<text x="270.9" y="170.9">H1</text>
<text x="270.9" y="174.1">PZ254V-11-02P</text>
</g>
<g font-size="3.2">
<text x="59.5" y="19.8">1</text>
<text x="63" y="21.5">GND BOOT</text>
<text x="165.4" y="19.8">1</text>
<text x="168.9" y="21.5">GND BOOT</text>
<text x="271.2" y="19.8">1</text>
<text x="274.7" y="21.5">GND BOOT</text>
<text x="377" y="21.5">1</text>
<text x="380.5" y="23.3">GND BOOT</text>
<text x="482.9" y="21.5">1</text>
<text x="486.4" y="23.3">GND BOOT</text>
<text x="588.7" y="21.5">1</text>
<text x="592.2" y="23.3">GND BOOT</text>
</g>
<g font-size="3.2" fill="#00f">
<text x="59.5" y="23.3">2</text>
<text x="83.1" y="23.3">5</text>
<text x="83.1" y="19.8">6</text>
<text x="165.4" y="23.3">2</text>
<text x="188.9" y="23.3">5</text>
<text x="188.9" y="19.8">6</text>
<text x="271.2" y="23.3">2</text>
<text x="294.7" y="23.3">5</text>
<text x="294.7" y="19.8">6</text>
<text x="400.6" y="21.5">6</text>
<text x="506.4" y="21.5">6</text>
<text x="612.2" y="21.5">6</text>
<text x="59.5" y="26.8">3</text>
<text x="63" y="25">SW</text>
<text x="63" y="28.6">VIN</text>
<text x="73.9" y="25">PWM</text>
<text x="77.6" y="28.6">FB</text>
<text x="83.1" y="26.8">4</text>
<text x="165.4" y="26.8">3</text>
<text x="168.9" y="25">SW</text>
<text x="168.9" y="28.6">VIN</text>
<text x="179.7" y="25">PWM</text>
<text x="183.4" y="28.6">FB</text>
<text x="188.9" y="26.8">4</text>
<text x="271.2" y="26.8">3</text>
<text x="274.7" y="25">SW</text>
<text x="274.7" y="28.6">VIN</text>
<text x="285.5" y="25">PWM</text>
<text x="289.3" y="28.6">FB</text>
<text x="294.7" y="26.8">4</text>
<text x="377" y="25">2</text>
<text x="377" y="28.6">3</text>
<text x="380.5" y="26.8">SW</text>
<text x="391.4" y="26.8">PWM</text>
<text x="400.6" y="28.6">4</text>
<text x="400.6" y="25">5</text>
<text x="482.9" y="25">2</text>
<text x="482.9" y="28.6">3</text>
<text x="486.4" y="26.8">SW</text>
<text x="497.2" y="26.8">PWM</text>
<text x="506.4" y="28.6">4</text>
<text x="506.4" y="25">5</text>
<text x="588.7" y="25">2</text>
<text x="588.7" y="28.6">3</text>
<text x="592.2" y="26.8">SW</text>
<text x="603" y="26.8">PWM</text>
<text x="612.2" y="28.6">4</text>
<text x="612.2" y="25">5</text>
<text x="380.5" y="30.3">VIN</text>
<text x="395.1" y="30.3">FB</text>
<text x="486.4" y="30.3">VIN</text>
<text x="500.9" y="30.3">FB</text>
<text x="592.2" y="30.3">VIN</text>
<text x="606.8" y="30.3">FB</text>
<text x="54.9" y="88.5">2</text>
<text x="160.7" y="88.5">2</text>
<text x="266.5" y="88.5">2</text>
<text x="51.4" y="93.8">1</text>
<text x="51.4" y="90.3">2</text>
<text x="54.9" y="92.1">1</text>
<text x="157.2" y="93.8">1</text>
<text x="157.2" y="90.3">2</text>
<text x="160.7" y="92.1">1</text>
<text x="263" y="93.8">1</text>
<text x="263" y="90.3">2</text>
<text x="266.5" y="92.1">1</text>
<text x="368.9" y="95.6">1</text>
<text x="368.9" y="92.1">2</text>
<text x="372.4" y="93.8">1</text>
<text x="372.4" y="90.3">2</text>
<text x="474.7" y="95.6">1</text>
<text x="474.7" y="92.1">2</text>
<text x="478.2" y="93.8">1</text>
<text x="478.2" y="90.3">2</text>
<text x="580.5" y="95.6">1</text>
<text x="580.5" y="92.1">2</text>
<text x="584" y="93.8">1</text>
<text x="584" y="90.3">2</text>
<text x="51.4" y="171.4">1</text>
<text x="54.9" y="169.7">1</text>
<text x="54.9" y="173.2">2</text>
<text x="116" y="173.2">6</text>
<text x="116" y="169.7">7</text>
<text x="119.5" y="171.4">7</text>
<text x="183.4" y="169.7">5</text>
<text x="51.4" y="175">2</text>
<text x="116" y="176.7">5</text>
<text x="119.5" y="178.5">5</text>
<text x="119.5" y="175">6</text>
<text x="183.4" y="176.7">4</text>
<text x="269.4" y="178.5">1</text>
<text x="116" y="183.8">3</text>
<text x="116" y="180.3">4</text>
<text x="119.5" y="185.6">3</text>
<text x="119.5" y="182">4</text>
<text x="183.4" y="183.8">2</text>
<text x="183.4" y="180.3">3</text>
<text x="269.4" y="182">2</text>
<text x="272.9" y="180.3">1</text>
<text x="272.9" y="183.8">2</text>
<text x="116" y="190.9">1</text>
<text x="116" y="187.3">2</text>
<text x="119.5" y="189.1">2</text>
<text x="119.5" y="192.6">1</text>
</g>
</svg>
